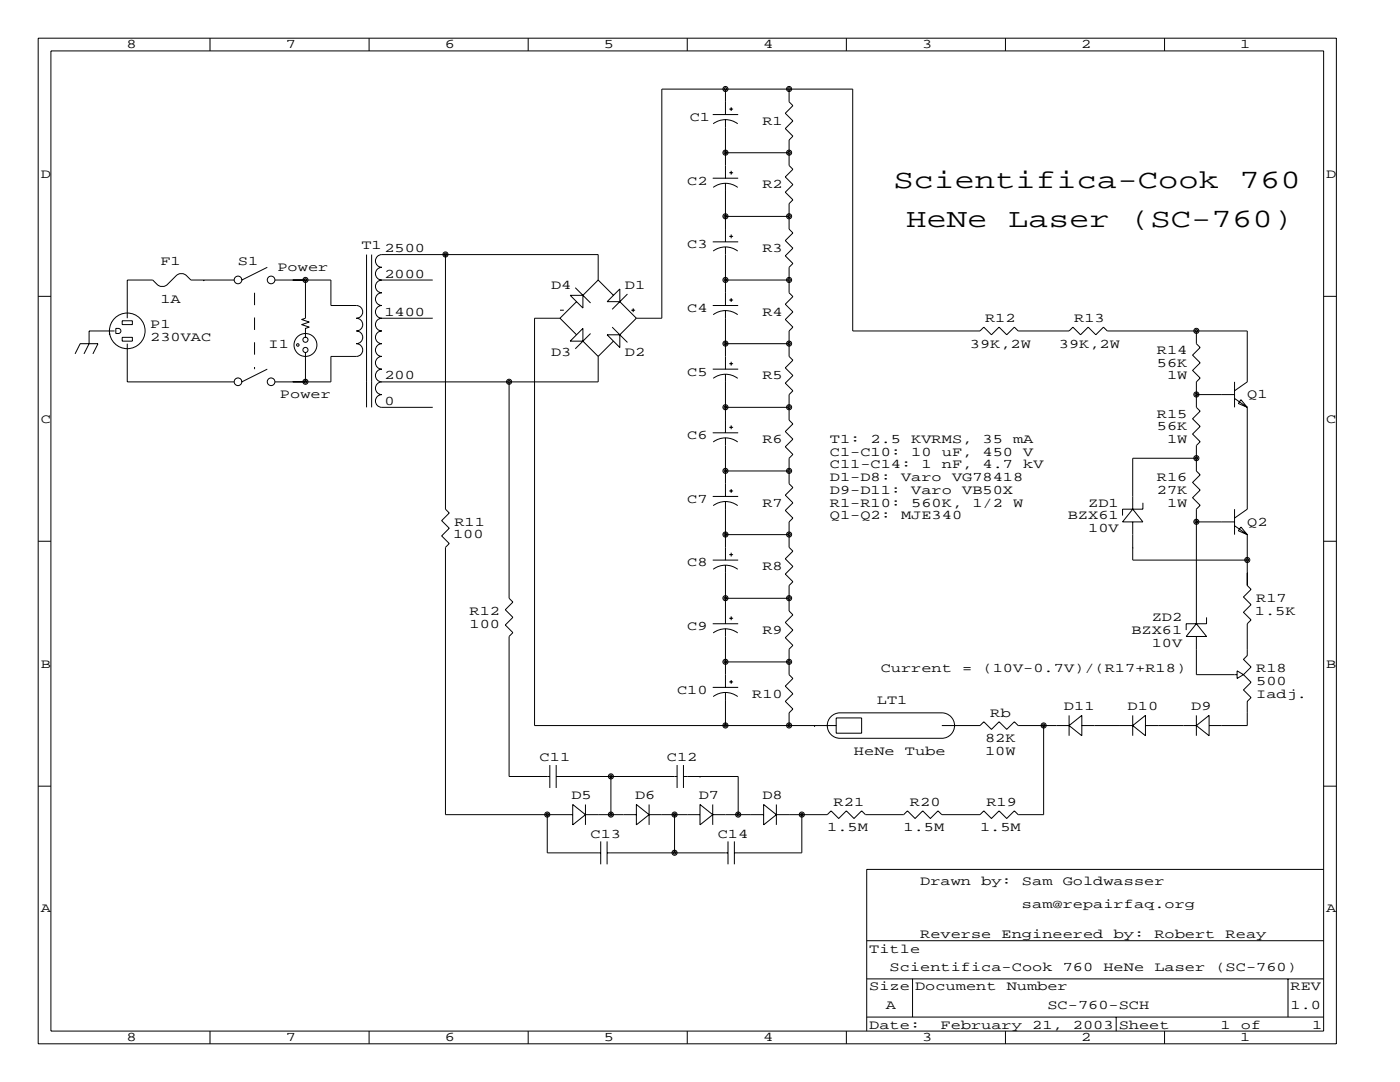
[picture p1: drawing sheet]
<svg xmlns="http://www.w3.org/2000/svg" width="279mm" height="216mm" viewBox="0 0 279 216" stroke-linecap="round" stroke-linejoin="round" font-family="sans-serif">
<g fill="none" stroke="#000" stroke-width=".2">
<path d="M7.6 7.6h259.1v200.7h-259.1zM10.2 10.2h254v195.5h-254zM41.9 7.6v2.6M73.7 7.6v2.6M105.4 7.6v2.6M137.2 7.6v2.6M144.8 17.8v5.1M157.5 17.8v2.5l.7 .8-1.5 1.5 1.5 1.5-1.5 1.6 1.5 1.5-.7 .7v5.1l.7 .8-1.5 1.5 1.5 1.5-1.5 1.6 1.5 1.5-.7 .7v5.1l.7 .8-1.5 1.5 1.5 1.5-1.5 1.6 1.5 1.5-.7 .7v5.1l.7 .8-1.5 1.5 1.5 1.5-1.5 1.6 1.5 1.5-.7 .7v5.1l.7 .8-1.5 1.5 1.5 1.5-1.5 1.6 1.5 1.5-.7 .7v5.1l.7 .8-1.5 1.5 1.5 1.5-1.5 1.6 1.5 1.5-.7 .7v5.1l.7 .8-1.5 1.5 1.5 1.5-1.5 1.6 1.5 1.5-.7 .7v5.1l.7 .8-1.5 1.5 1.5 1.5-1.5 1.6 1.5 1.5-.7 .7v5.1l.7 .8-1.5 1.5 1.5 1.5-1.5 1.6 1.5 1.5-.7 .7v5.1l.7 .8-1.5 1.5 1.5 1.5-1.5 1.6 1.5 1.5-.7 .7v2.6M168.9 7.6v2.6M200.7 7.6v2.6M232.4 7.6v2.6M142.2 22.9h5.1"/>
<path d="M142.2 35.6h5.1M142.3 24.7a4.1 4.1 0 0 1 4.9 0M142.3 37.4a4.1 4.1 0 0 1 4.9 0M144.8 23.9v11.7M144.8 36.6v11.7M144.8 30.5h12.7M145.5 21.8h.8M145.5 34.5h.8M145.9 21.4v.7M145.9 34.1v.7M7.6 59.1h2.6M40.6 55.9h.1"/>
<path d="M46.7 55.9h-8.6l-1-1-.5-.3h-.8l-.5 .3-2 2-.5 .2h-.8l-.5-.2-1-1h-5.1v7.6M53.3 53.3l-5 2.6M54.9 55.9h11.1v5.1h5.1a1.27 1.27 0 0 1 1.3 1.2 1.27 1.27 0 0 1-1.3 1.3 1.27 1.27 0 0 1 1.3 1.3 1.27 1.27 0 0 1-1.3 1.2 1.27 1.27 0 0 1 1.3 1.3 1.27 1.27 0 0 1-1.3 1.3 1.27 1.27 0 0 1 1.3 1.2 1.27 1.27 0 0 1-1.3 1.3h-5.1v5.1h-11.1M61 55.9v7.6l-.8 .3 1.5 .5-1.5 .5 1.5 .5-.7 .2v1.8M73.2 50.8v30.5M74.2 50.8v30.5M76.2 55.9a1.27 1.27 0 0 1-1.3-1.3 1.27 1.27 0 0 1 1.3-1.3 1.27 1.27 0 0 1-1.3-1.2 1.27 1.27 0 0 1 1.3-1.3h43.2v5.1M76.2 55.9a1.27 1.27 0 0 0-1.3 1.3 1.27 1.27 0 0 0 1.3 1.2 1.27 1.27 0 0 0-1.3 1.3 1.27 1.27 0 0 0 1.3 1.3 1.27 1.27 0 0 0-1.3 1.2 1.27 1.27 0 0 0 1.3 1.3M76.2 55.9h10.2M88.9 50.8v50.8l.8 .8-1.6 1.5 1.6 1.5-1.6 1.5 1.6 1.6-.8 .7v53.4h25.4M113.8 58.9h2.5v2.6zM114.8 57.4l3.1 3.1"/>
<path d="M119.4 55.9l-3.1 3M119.4 55.9l3 3M125.2 58.7l-3 3M142.2 48.3h5.1M142.3 50.1a4.1 4.1 0 0 1 4.9 0M144.8 49.3v11.7M144.8 43.2h12.7M144.8 55.9h12.7M145.5 59.9h.8M145.5 47.2h.8M145.9 46.8v.7M145.9 59.5v.7"/>
<path d="M264.2 59.1h2.5M15 70.6l1-2h3.6l-1.1 2M21.8 65.8v1M22.9 66h-5.1v2.6l-1 2M23.1 65.5h.5a.51 .51 0 0 1 .5 .5 .51 .51 0 0 1-.5 .5h-.5zM24.4 67.3h2v.8h-2zM24.4 64h2v.8h-2zM25.4 68.6v7.6h21.3M53.3 73.7l-5 2.5M61 70.4v5.8M76.2 63.5a1.27 1.27 0 0 0-1.3 1.3 1.27 1.27 0 0 0 1.3 1.2 1.27 1.27 0 0 0-1.3 1.3 1.27 1.27 0 0 0 1.3 1.3 1.27 1.27 0 0 0-1.3 1.2 1.27 1.27 0 0 0 1.3 1.3 1.27 1.27 0 0 0-1.3 1.3 1.27 1.27 0 0 0 1.3 1.3 1.27 1.27 0 0 0-1.3 1.2 1.27 1.27 0 0 0 1.3 1.3M76.2 76.2a1.27 1.27 0 0 0-1.3 1.3 1.27 1.27 0 0 0 1.3 1.2 1.27 1.27 0 0 0-1.3 1.3 1.27 1.27 0 0 0 1.3 1.3h10.2"/>
<path d="M76.2 63.5h10.2M101.6 76.2v43.2l.8 .7-1.6 1.6 1.6 1.5-1.6 1.5 1.6 1.5-.8 .8v27.9h8.1M111.8 63.5l3.3 3.3M111.8 61.9h.7M111.8 63.5h-5.1v81.3h60.2M113.8 68.1l2.5-2.6v2.6zM115.1 60.2l-3.3 3.3M116.3 68.1l3.1 3M117.9 66.5l-3.1 3.1M119.4 71.1v5.1h-43.2M121.2 60.2l2.5-2.5v2.5zM121.2 66.8h2.5v2.5z"/>
<path d="M122.2 65.3l3 3M122.4 68.1l-3 3M123.7 60.2l3.3 3.3M126 61.9h.7M126.4 61.5v.8M127 63.5l-3.3 3.3M127 63.5h5.1v-45.7h38.1v48.2h25.4l.7-.7 1.6 1.5 1.5-1.5 1.5 1.5 1.5-1.5 .8 .7h10.2l.7-.7 1.5 1.5 1.6-1.5 1.5 1.5 1.5-1.5 .8 .7h27.9v10.2l-2.5 1.8M142.2 61h5.1M142.2 73.7h5.1M142.3 62.8a4.1 4.1 0 0 1 4.9 0M142.3 75.5a4.1 4.1 0 0 1 4.9 0M144.8 62v11.7"/>
<path d="M144.8 74.7v11.7M144.8 68.6h12.7M145.5 72.6h.8M145.9 72.2v.7M238.8 78.7h7.6M238.8 66v2.6l.7 .7-1.5 1.6 1.5 1.5-1.5 1.5 1.5 1.5-.7 .8v5.1l.7 .7-1.5 1.6 1.5 1.5-1.5 1.5 1.5 1.5-.7 .8v5.1l.7 .7-1.5 1.6 1.5 1.5-1.5 1.5 1.5 1.5-.7 .8v22.9M246.4 76.2v5.1M246.4 79.5l2.5 1.8M247.6 79.8l1.3 1.5-1.8-.8zM142.2 86.4h5.1M142.2 99.1h5.1M142.3 88.2a4.1 4.1 0 0 1 4.9 0"/>
<path d="M144.8 87.4v11.7M144.8 81.3h12.7M144.8 94h12.7M145.5 85.3h.8M145.5 98h.8M145.9 84.9v.7M145.9 97.6v.7M238.8 91.4h-12.7v10.2M248.9 81.3v20.3l-2.5 1.8M7.6 108h2.6M142.2 111.8h5.1M142.3 100.9a4.1 4.1 0 0 1 4.9 0"/>
<path d="M142.3 113.6a4.1 4.1 0 0 1 4.9 0M144.8 100.1v11.7M144.8 112.8v11.7M144.8 106.7h12.7M144.8 119.4h12.7M145.5 110.7h.8M145.9 110.3v.7M226.1 109.2h.1M226.1 101.6l2 2.5h-4.1zM226.1 104.1v7.7h22.8M228.1 100.3v1.3h-4.1v1.3M238.8 104.1h.1"/>
<path d="M238.8 104.1h7.6M246.4 101.6v5.1M246.4 104.9l2.5 1.8M247.6 105.2l1.3 1.5-1.8-.8zM248.9 106.7v10.1l.8 .8-1.5 1.5 1.5 1.5-1.5 1.6 1.5 1.5-.8 .8v6.3l-.7 .8 1.5 1.5-1.5 1.5M264.2 108h2.5M142.2 124.5h5.1M142.2 137.2h5.1M142.3 126.3a4.1 4.1 0 0 1 4.9 0M142.3 139a4.1 4.1 0 0 1 4.9 0M144.8 125.5v11.7M144.8 138.2v6.6"/>
<path d="M144.8 132.1h12.7M145.5 123.4h.8M145.5 136.1h.8M145.9 123v.7M145.9 135.7v.7M238.8 127v7.6h8.1M238.8 124.5l2 2.5h-4.1zM240.8 123.2v1.3h-4.1v1.2M246.9 133.9l1.3 .7-1.3 .8zM248.2 134.6l1.5 1.5-1.5 1.6 1.5 1.5-.8 .8v4.8h-7.6M7.6 156.9h2.6M109.7 152.7v4.5"/>
<path d="M111 154.9h24.1M111 152.7v4.5M121.9 154.9v7.7M135.1 152.7v4.5M136.4 154.9h10.9v7.7M136.4 152.7v4.5M139.7 154.9h.1M162.6 144.8h.1M165.7 143.2a2.54 2.54 0 0 1 1.9-1h20.4a2.54 2.54 0 0 1 2.5 2.6 2.54 2.54 0 0 1-2.5 2.5h-20.4a2.54 2.54 0 0 1-2.2-1.4 2.54 2.54 0 0 1 .3-2.7zM166.9 143.3h5.1v3h-5.1zM188 144.8h7.6l.7-.8 1.6 1.5 1.5-1.5 1.5 1.5 1.5-1.5 .8 .8h10.2M190.5 144.5v.5"/>
<path d="M208.3 144.8v17.8h-5.1l-.8-.8-1.5 1.5-1.5-1.5-1.5 1.5-1.6-1.5-.7 .8h-7.6l-.8-.8-1.5 1.5-1.6-1.5-1.5 1.5-1.5-1.5-.8 .8h-7.6l-.7-.8-1.6 1.5-1.5-1.5-1.5 1.5-1.5-1.5-.8 .8h-10.2M213.4 144.8l2.5-2.1v4.1zM213.4 142.7v4.1M215.9 144.8h10.2M226.1 142.7v4.1M226.1 144.8l2.5-2.1v4.1zM228.6 144.8h10.2M238.8 144.8l2.5-2.1v4.1zM238.8 142.7v4.1M264.2 156.9h2.5M109.2 162.6v7.6h10.7M114.3 160.5l2.5 2.1-2.5 2z"/>
<path d="M116.8 162.6h10.2M116.8 160.5v4.1M119.9 167.9v4.6M121.2 170.2h24.1M121.2 167.9v4.6M127 160.5l2.5 2.1-2.5 2zM129.5 162.6h10.2M129.5 160.5v4.1M134.6 162.6v7.6M139.7 160.5l2.5 2.1-2.5 2zM142.2 162.6h10.2M142.2 160.5v4.1"/>
<path d="M145.3 167.9v4.6M146.6 167.9v4.6M152.4 160.5l2.5 2.1-2.5 2zM154.9 160.5v4.1M160 162.6h.1M160 162.6v7.6h-13.4M264.2 173.5h-91.2v32.2M173 195.3h91.2M173 187.7h91.2M182.1 195.3v7.6M257 195.3v7.6M41.9 205.7v2.6"/>
<path d="M73.7 205.7v2.6M105.4 205.7v2.6M137.2 205.7v2.6M168.9 205.7v2.6M173 202.9h91.2M200.7 205.7v2.6M222.8 202.9v2.8M232.4 205.7v2.6"/>
<circle cx="144.8" cy="17.8" r=".51"/>
<circle cx="144.8" cy="17.8" r=".25"/>
<circle cx="157.5" cy="17.8" r=".51"/>
<circle cx="157.5" cy="17.8" r=".25"/>
<circle cx="144.8" cy="30.5" r=".51"/>
<circle cx="144.8" cy="30.5" r=".25"/>
<circle cx="157.5" cy="30.5" r=".51"/>
<circle cx="157.5" cy="30.5" r=".25"/>
<circle cx="47.5" cy="55.9" r=".76"/>
<circle cx="54.1" cy="55.9" r=".76"/>
<circle cx="61" cy="55.9" r=".51"/>
<circle cx="61" cy="55.9" r=".25"/>
<circle cx="88.9" cy="50.8" r=".51"/>
<circle cx="88.9" cy="50.8" r=".25"/>
<circle cx="144.8" cy="55.9" r=".51"/>
<circle cx="144.8" cy="43.2" r=".51"/>
<circle cx="144.8" cy="55.9" r=".25"/>
<circle cx="144.8" cy="43.2" r=".25"/>
<circle cx="157.5" cy="55.9" r=".51"/>
<circle cx="157.5" cy="43.2" r=".51"/>
<circle cx="157.5" cy="55.9" r=".25"/>
<circle cx="157.5" cy="43.2" r=".25"/>
<circle cx="25.4" cy="66" r="3.6"/>
<circle cx="47.5" cy="76.2" r=".76"/>
<circle cx="54.1" cy="76.2" r=".76"/>
<circle cx="59.4" cy="68.8" r=".25"/>
<circle cx="61" cy="68.8" r="2.29"/>
<circle cx="61" cy="76.2" r=".51"/>
<circle cx="61" cy="69.8" r=".51"/>
<circle cx="61" cy="67.8" r=".51"/>
<circle cx="61" cy="76.2" r=".25"/>
<circle cx="101.6" cy="76.2" r=".51"/>
<circle cx="101.6" cy="76.2" r=".25"/>
<circle cx="144.8" cy="68.6" r=".51"/>
<circle cx="144.8" cy="68.6" r=".25"/>
<circle cx="157.5" cy="68.6" r=".51"/>
<circle cx="157.5" cy="68.6" r=".25"/>
<circle cx="238.8" cy="78.7" r=".51"/>
<circle cx="238.8" cy="66" r=".51"/>
<circle cx="238.8" cy="66" r=".25"/>
<circle cx="238.8" cy="78.7" r=".25"/>
<circle cx="144.8" cy="81.3" r=".51"/>
<circle cx="144.8" cy="94" r=".51"/>
<circle cx="144.8" cy="81.3" r=".25"/>
<circle cx="144.8" cy="94" r=".25"/>
<circle cx="157.5" cy="81.3" r=".51"/>
<circle cx="157.5" cy="94" r=".51"/>
<circle cx="157.5" cy="94" r=".25"/>
<circle cx="157.5" cy="81.3" r=".25"/>
<circle cx="238.8" cy="91.4" r=".51"/>
<circle cx="238.8" cy="91.4" r=".25"/>
<circle cx="144.8" cy="119.4" r=".51"/>
<circle cx="144.8" cy="106.7" r=".51"/>
<circle cx="144.8" cy="106.7" r=".25"/>
<circle cx="144.8" cy="119.4" r=".25"/>
<circle cx="157.5" cy="106.7" r=".51"/>
<circle cx="157.5" cy="119.4" r=".51"/>
<circle cx="157.5" cy="106.7" r=".25"/>
<circle cx="157.5" cy="119.4" r=".25"/>
<circle cx="238.8" cy="104.1" r=".51"/>
<circle cx="238.8" cy="104.1" r=".25"/>
<circle cx="248.9" cy="111.7" r=".51"/>
<circle cx="248.9" cy="111.7" r=".25"/>
<circle cx="144.8" cy="132.1" r=".51"/>
<circle cx="144.8" cy="132.1" r=".25"/>
<circle cx="157.5" cy="132.1" r=".51"/>
<circle cx="157.5" cy="132.1" r=".25"/>
<circle cx="121.9" cy="154.9" r=".51"/>
<circle cx="121.9" cy="154.9" r=".25"/>
<circle cx="144.8" cy="144.8" r=".51"/>
<circle cx="144.8" cy="144.8" r=".25"/>
<circle cx="157.5" cy="144.8" r=".51"/>
<circle cx="157.5" cy="144.8" r=".25"/>
<circle cx="208.3" cy="144.8" r=".51"/>
<circle cx="208.3" cy="144.8" r=".25"/>
<circle cx="109.2" cy="162.5" r=".51"/>
<circle cx="109.2" cy="162.5" r=".25"/>
<circle cx="121.9" cy="162.5" r=".51"/>
<circle cx="121.9" cy="162.5" r=".25"/>
<circle cx="134.6" cy="170.2" r=".51"/>
<circle cx="134.6" cy="162.5" r=".51"/>
<circle cx="134.6" cy="170.2" r=".25"/>
<circle cx="134.6" cy="162.5" r=".25"/>
<circle cx="147.3" cy="162.5" r=".51"/>
<circle cx="147.3" cy="162.5" r=".25"/>
<circle cx="160" cy="162.5" r=".51"/>
<circle cx="160" cy="162.5" r=".25"/>
</g>
<path d="M50.8 58.4v15.3" fill="none" stroke="#000" stroke-width=".2" stroke-dasharray="2.5" stroke-linecap="butt"/>
<g font-size="5.3">
<text x="178.3" y="37.6">Scientifica-Cook</text>
<text x="247.4" y="37.6">760</text>
<text x="180.8" y="45.2">HeNe</text>
<text x="201.2" y="45.2">Laser</text>
<text x="225.6" y="45.2">(SC-760)</text>
</g>
<g font-size="2.6">
<text x="25.3" y="9.7">8</text>
<text x="57" y="9.7">7</text>
<text x="88.8" y="9.7">6</text>
<text x="120.5" y="9.7">5</text>
<text x="152.3" y="9.7">4</text>
<text x="184" y="9.7">3</text>
<text x="215.8" y="9.7">2</text>
<text x="247.5" y="9.7">1</text>
<text x="137.7" y="24.1">C1</text>
<text x="152.1" y="24.9">R1</text>
<text x="8.1" y="35.5">D</text>
<text x="264.7" y="35.5">D</text>
<text x="137.2" y="36.8">C2</text>
<text x="152.1" y="37.6">R2</text>
<text x="32" y="52.8">F1</text>
<text x="47.5" y="52.8">S1</text>
<text x="72.1" y="49.8">T1</text>
<text x="76.7" y="50.3">2500</text>
<text x="137.2" y="49.5">C3</text>
<text x="152.1" y="50.3">R3</text>
<text x="55.4" y="54.1">Power</text>
<text x="76.7" y="55.4">2000</text>
<text x="110" y="57.7">D4</text>
<text x="124.7" y="57.7">D1</text>
<text x="30" y="65.5">P1</text>
<text x="32" y="60.5">1A</text>
<text x="76.7" y="63">1400</text>
<text x="137.2" y="62.2">C4</text>
<text x="152.1" y="63">R4</text>
<text x="196.6" y="64.3">R12</text>
<text x="214.4" y="64.3">R13</text>
<text x="30" y="68.1">230VAC</text>
<text x="53.6" y="69.3">I1</text>
<text x="110" y="71.1">D3</text>
<text x="124.7" y="71.1">D2</text>
<text x="193.5" y="69.3">39K,2W</text>
<text x="211.3" y="69.3">39K,2W</text>
<text x="230.9" y="70.6">R14</text>
<text x="76.7" y="75.7">200</text>
<text x="137.2" y="74.9">C5</text>
<text x="152.1" y="75.7">R5</text>
<text x="230.9" y="73.2">56K</text>
<text x="232.9" y="75.7">1W</text>
<text x="55.9" y="79.5">Power</text>
<text x="76.7" y="80.8">0</text>
<text x="230.9" y="83.3">R15</text>
<text x="248.9" y="79.5">Q1</text>
<text x="8.1" y="84.3">C</text>
<text x="137.2" y="87.6">C6</text>
<text x="152.1" y="88.4">R6</text>
<text x="165.6" y="88.4">T1:</text>
<text x="173.7" y="88.4">2.5</text>
<text x="181.9" y="88.4">KVRMS,</text>
<text x="196.1" y="88.4">35</text>
<text x="202.2" y="88.4">mA</text>
<text x="230.9" y="85.9">56K</text>
<text x="232.9" y="88.4">1W</text>
<text x="264.7" y="84.3">C</text>
<text x="165.6" y="93.5">C11-C14:</text>
<text x="165.6" y="90.9">C1-C10:</text>
<text x="181.9" y="90.9">10</text>
<text x="183.9" y="93.5">1</text>
<text x="188" y="93.5">nF,</text>
<text x="188" y="90.9">uF,</text>
<text x="196.1" y="93.5">4.7</text>
<text x="196.1" y="90.9">450</text>
<text x="204.2" y="93.5">kV</text>
<text x="204.2" y="90.9">V</text>
<text x="137.2" y="100.3">C7</text>
<text x="152.1" y="101.1">R7</text>
<text x="165.6" y="101.1">R1-R10:</text>
<text x="165.6" y="96">D1-D8:</text>
<text x="165.6" y="98.6">D9-D11:</text>
<text x="179.8" y="96">Varo</text>
<text x="181.9" y="101.1">560K,</text>
<text x="181.9" y="98.6">Varo</text>
<text x="190" y="96">VG78418</text>
<text x="192" y="98.6">VB50X</text>
<text x="194.1" y="101.1">1/2</text>
<text x="202.2" y="101.1">W</text>
<text x="217.2" y="101.1">ZD1</text>
<text x="230.9" y="96">R16</text>
<text x="230.9" y="98.6">27K</text>
<text x="232.9" y="101.1">1W</text>
<text x="90.4" y="107.4">100</text>
<text x="90.7" y="104.9">R11</text>
<text x="165.6" y="103.6">Q1-Q2:</text>
<text x="179.8" y="103.6">MJE340</text>
<text x="213.1" y="103.6">BZX61</text>
<text x="217.2" y="106.2">10V</text>
<text x="248.9" y="104.9">Q2</text>
<text x="137.2" y="113">C8</text>
<text x="152.1" y="113.8">R8</text>
<text x="93.7" y="122.7">R12</text>
<text x="93.7" y="125.2">100</text>
<text x="137.2" y="125.7">C9</text>
<text x="229.9" y="124">ZD2</text>
<text x="250.4" y="122.7">1.5K</text>
<text x="250.7" y="120.1">R17</text>
<text x="152.1" y="126.5">R9</text>
<text x="225.8" y="126.5">BZX61</text>
<text x="229.9" y="129">10V</text>
<text x="8.1" y="133.2">B</text>
<text x="175.8" y="134.1">Current</text>
<text x="192" y="134.1">=</text>
<text x="196.1" y="134.1">(10V-0.7V)/(R17+R18)</text>
<text x="250.7" y="134.1">R18</text>
<text x="250.7" y="136.7">500</text>
<text x="264.7" y="133.2">B</text>
<text x="135.1" y="138.4">C10</text>
<text x="150.1" y="139.2">R10</text>
<text x="175" y="140.5">LT1</text>
<text x="197.6" y="143">Rb</text>
<text x="212.3" y="141.7">D11</text>
<text x="225" y="141.7">D10</text>
<text x="237.7" y="141.7">D9</text>
<text x="250.7" y="139.2">Iadj.</text>
<text x="196.6" y="148.1">82K</text>
<text x="107.7" y="151.9">C11</text>
<text x="133.1" y="151.9">C12</text>
<text x="170.4" y="150.6">HeNe</text>
<text x="180.6" y="150.6">Tube</text>
<text x="196.6" y="150.6">10W</text>
<text x="114" y="159.5">D5</text>
<text x="126.7" y="159.5">D6</text>
<text x="139.4" y="159.5">D7</text>
<text x="152.1" y="159.5">D8</text>
<text x="166.4" y="160.8">R21</text>
<text x="181.6" y="160.8">R20</text>
<text x="196.8" y="160.8">R19</text>
<text x="117.9" y="167.1">C13</text>
<text x="143.3" y="167.1">C14</text>
<text x="165.1" y="165.9">1.5M</text>
<text x="180.3" y="165.9">1.5M</text>
<text x="195.6" y="165.9">1.5M</text>
<text x="183.6" y="176.5">Drawn</text>
<text x="195.8" y="176.5">by:</text>
<text x="204" y="176.5">Sam</text>
<text x="212.1" y="176.5">Goldwasser</text>
<text x="8.1" y="182.1">A</text>
<text x="204" y="181.1">sam@repairfaq.org</text>
<text x="264.7" y="182.1">A</text>
<text x="173.5" y="190.2">Title</text>
<text x="183.6" y="187.2">Reverse</text>
<text x="199.9" y="187.2">Engineered</text>
<text x="222.2" y="187.2">by:</text>
<text x="230.4" y="187.2">Robert</text>
<text x="244.6" y="187.2">Reay</text>
<text x="173.5" y="197.6">Size Document</text>
<text x="177.5" y="193.8">Scientifica-Cook</text>
<text x="200.9" y="197.6">Number</text>
<text x="212.1" y="193.8">760</text>
<text x="220.2" y="193.8">HeNe</text>
<text x="230.4" y="193.8">Laser</text>
<text x="242.6" y="193.8">(SC-760)</text>
<text x="257.6" y="197.6">REV</text>
<text x="176.8" y="201.4">A</text>
<text x="209" y="201.4">SC-760-SCH</text>
<text x="257.6" y="201.4">1.0</text>
<text x="25.3" y="207.8">8</text>
<text x="57" y="207.8">7</text>
<text x="88.8" y="207.8">6</text>
<text x="120.5" y="207.8">5</text>
<text x="152.3" y="207.8">4</text>
<text x="173.5" y="205.2">Date:</text>
<text x="184" y="207.8">3</text>
<text x="187.7" y="205.2">February</text>
<text x="206" y="205.2">21,</text>
<text x="214.1" y="205.2">2003 Sheet</text>
<text x="215.8" y="207.8">2</text>
<text x="243.6" y="205.2">1</text>
<text x="247.5" y="207.8">1</text>
<text x="247.7" y="205.2">of</text>
<text x="261.9" y="205.2">1</text>
</g>
</svg>
